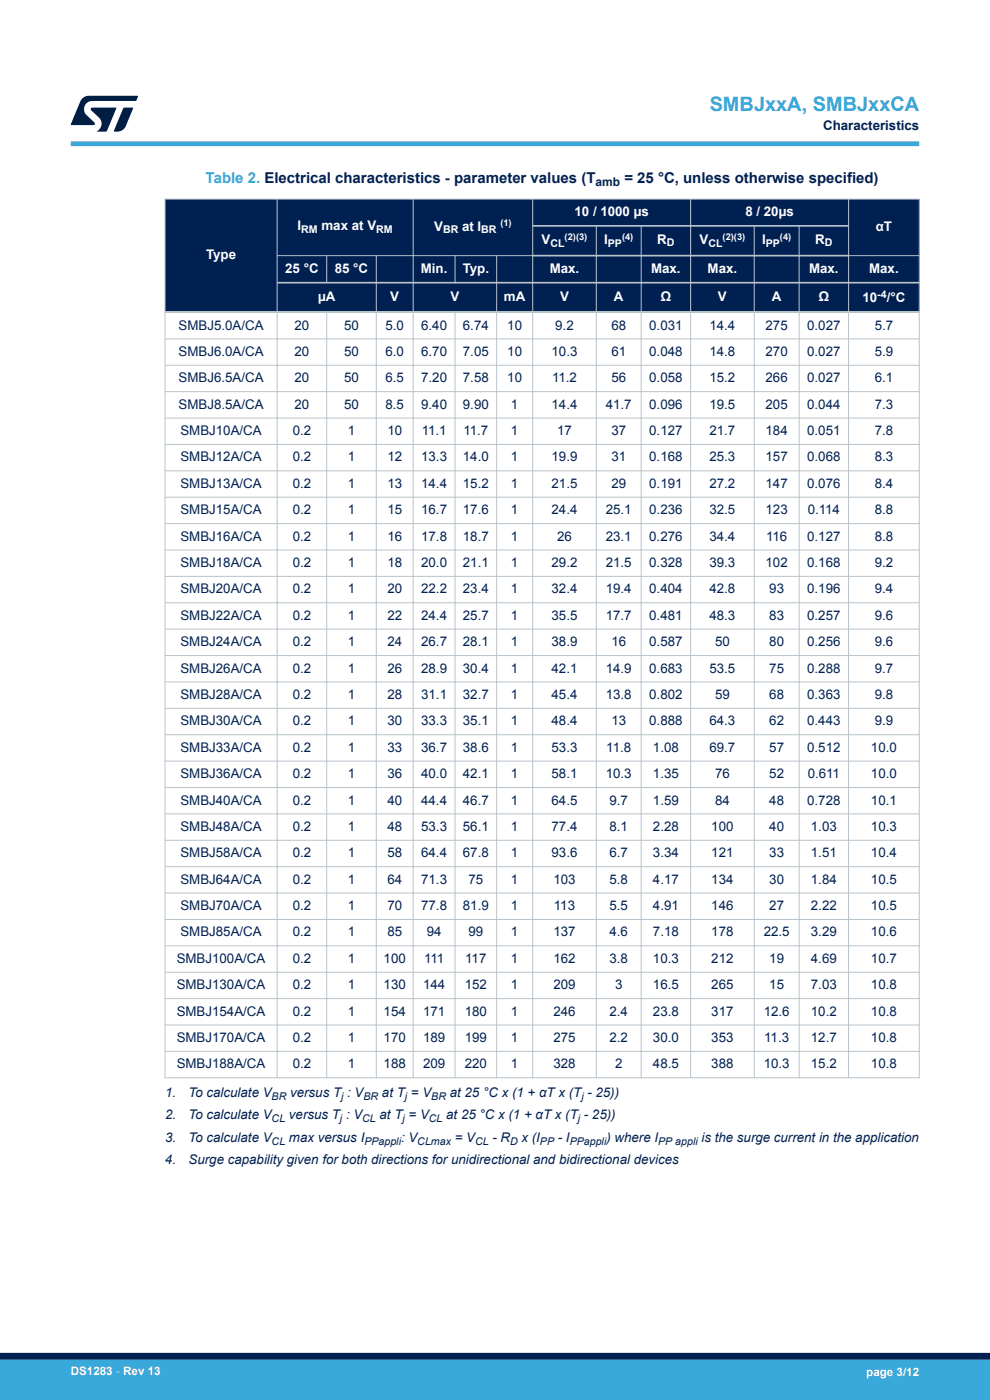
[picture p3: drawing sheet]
<svg xmlns="http://www.w3.org/2000/svg" width="210mm" height="297mm" viewBox="0 0 210 297" stroke-linecap="round" stroke-linejoin="round" font-family="sans-serif">
<g fill="#002052">
<path d="M35 42.2h160v24h-160z" fill-rule="evenodd"/>
<path d="M35 42.2h160v5.7h-160z" fill-rule="evenodd"/>
<path d="M35.1 42.4h23.6v23.6h-23.6z" fill-rule="evenodd"/>
<path d="M58.9 42.4h28.6v11.7h-28.6z" fill-rule="evenodd"/>
<path d="M87.8 42.4h25.1v11.7h-25.1z" fill-rule="evenodd"/>
<path d="M180.1 42.4h14.8v11.7h-14.8z" fill-rule="evenodd"/>
<path d="M113.1 48.1h13.3v6h-13.3z" fill-rule="evenodd"/>
<path d="M126.6 48.1h9.3v6h-9.3z" fill-rule="evenodd"/>
<path d="M136.1 48.1h10.3v6h-10.3z" fill-rule="evenodd"/>
<path d="M146.6 48.1h13.3v6h-13.3z" fill-rule="evenodd"/>
<path d="M160.1 48.1h9.3v6h-9.3z" fill-rule="evenodd"/>
<path d="M169.6 48.1h10.3v6h-10.3z" fill-rule="evenodd"/>
<path d="M58.9 54.3h10.3v5.5h-10.3z" fill-rule="evenodd"/>
<path d="M69.4 54.3h10.3v5.5h-10.3z" fill-rule="evenodd"/>
<path d="M79.9 54.3h7.6v5.5h-7.6z" fill-rule="evenodd"/>
<path d="M87.8 54.3h8.6v5.5h-8.6z" fill-rule="evenodd"/>
<path d="M96.6 54.3h8.6v5.5h-8.6z" fill-rule="evenodd"/>
<path d="M105.5 54.3h7.4v5.5h-7.4z" fill-rule="evenodd"/>
<path d="M113.1 54.4h13.3v5.4h-13.3z" fill-rule="evenodd"/>
<path d="M126.6 54.4h9.3v5.4h-9.3z" fill-rule="evenodd"/>
<path d="M136.1 54.4h10.3v5.4h-10.3z" fill-rule="evenodd"/>
<path d="M146.6 54.4h13.3v5.4h-13.3z" fill-rule="evenodd"/>
<path d="M160.1 54.4h9.3v5.4h-9.3z" fill-rule="evenodd"/>
<path d="M169.6 54.4h10.3v5.4h-10.3z" fill-rule="evenodd"/>
<path d="M180.1 54.3h14.8v5.5h-14.8z" fill-rule="evenodd"/>
<path d="M58.9 60.1h20.8v5.9h-20.8z" fill-rule="evenodd"/>
<path d="M79.9 60.1h7.6v5.9h-7.6z" fill-rule="evenodd"/>
<path d="M87.8 60.1h17.4v5.9h-17.4z" fill-rule="evenodd"/>
<path d="M105.5 60.1h7.4v5.9h-7.4z" fill-rule="evenodd"/>
<path d="M113.1 60.1h13.3v5.9h-13.3z" fill-rule="evenodd"/>
<path d="M126.6 60.1h9.3v5.9h-9.3z" fill-rule="evenodd"/>
<path d="M136.1 60.1h10.3v5.9h-10.3z" fill-rule="evenodd"/>
<path d="M146.6 60.1h13.3v5.9h-13.3z" fill-rule="evenodd"/>
<path d="M160.1 60.1h9.3v5.9h-9.3z" fill-rule="evenodd"/>
<path d="M169.6 60.1h10.3v5.9h-10.3z" fill-rule="evenodd"/>
<path d="M180.1 60.1h14.8v5.9h-14.8z" fill-rule="evenodd"/>
</g>
<g fill="none" stroke="#b9c4ca" stroke-width=".21">
<path d="M34.9 42.2h160.2M35 42.1v186.6M58.8 54.2h54.3M58.8 42.1v186.6M69.3 54.2v5.9M79.8 54.2v174.5M87.6 42.1v186.6M96.5 54.2v5.9M105.4 54.2v174.5M113 42.1v186.6M126.5 47.9v180.8M136 47.9v180.8"/>
<path d="M146.5 42.1v186.6M160 47.9v180.8M169.5 47.9v180.8M180 54.2h15.1M180 42.1v186.6M195 42.1v186.6M34.9 71.9h160.2M34.9 77.5h160.2M69.3 66v162.7M96.5 66v162.7M34.9 83.1h160.2M34.9 88.7h160.2"/>
<path d="M34.9 94.3h160.2M34.9 99.9h160.2M34.9 105.5h160.2M34.9 111.1h160.2M34.9 116.7h160.2M34.9 122.3h160.2M34.9 127.9h160.2M34.9 133.5h160.2M34.9 139.1h160.2M34.9 144.7h160.2M34.9 150.3h160.2M34.9 155.9h160.2"/>
<path d="M34.9 161.5h160.2M34.9 167.1h160.2M34.9 172.7h160.2M34.9 178.3h160.2M34.9 183.9h160.2M34.9 189.5h160.2M34.9 195.1h160.2M34.9 200.7h160.2M34.9 206.3h160.2M34.9 211.8h160.2M34.9 217.4h160.2M34.9 223h160.2"/>
<path d="M34.9 228.6h160.2"/>
</g>
<path d="M58.8 60h136.3M113 47.9h67.1M113 54.2h67.1" fill="none" stroke="#b9c4ca" stroke-width=".35"/>
<path d="M34.9 66.2h160.2" fill="none" stroke="#b9c4ca" stroke-width=".42"/>
<path d="M15 30.5h180" fill="none" stroke="#39a9dc" stroke-width="1"/>
<g fill="#001e41">
<path d="M17.6 20.8l1.2-.5 10.5 .1-.5 1h-9.2a1.74 1.74 0 0 0-1.6 1 1.74 1.74 0 0 0 .3 2l1.7 1.6 .1 .2-.1 .3h-5l2.1-5z"/>
<path d="M26.2 22.9h2.1l-1.6 3.9a1.92 1.92 0 0 1-1.8 1.1h-.7l-.1-.1z"/>
<path d="M19.4 22.9l5.2-.1 .1 .1-2.1 5h-2.1a1.85 1.85 0 0 0 .5-2.9l-1.6-1.6-.2-.2z"/>
</g>
<g fill="#39a9dc">
<path d="M0 288.4h210v8.6h-210z" fill-rule="evenodd"/>
<path d="M-.1 288.4h210.2v4.4h-210.2z" fill-rule="evenodd"/>
</g>
<path d="M0 287.7h210" fill="none" stroke="#002052" stroke-width="1.4"/>
<text font-size="4.2" fill="#39a9dc" x="150.5" y="23.5">SMBJxxA, SMBJxxCA</text>
<text font-size="3.2" fill="#39a9dc" x="43.6" y="38.8">Table 2. Electrical characteristics - parameter values (T</text>
<text font-size="3.2" fill="#002052" x="132.4" y="38.8">= 25 °C, unless otherwise specified)</text>
<g font-size="2.8" fill="#002052">
<text x="174.6" y="27.5">Characteristics</text>
<text x="37.9" y="69.9">SMBJ5.0A/CA</text>
<text x="62.5" y="69.9">20</text>
<text x="73" y="69.9">50</text>
<text x="81.8" y="69.9">5.0</text>
<text x="89.3" y="69.9">6.40</text>
<text x="98.2" y="69.9">6.74</text>
<text x="107.6" y="69.9">10</text>
<text x="117.8" y="69.9">9.2</text>
<text x="129.7" y="69.9">68</text>
<text x="137.7" y="69.9">0.031</text>
<text x="150.5" y="69.9">14.4</text>
<text x="162.4" y="69.9">275</text>
<text x="171.2" y="69.9">0.027</text>
<text x="185.5" y="69.9">5.7</text>
<text x="37.9" y="75.5">SMBJ6.0A/CA</text>
<text x="62.5" y="75.5">20</text>
<text x="73" y="75.5">50</text>
<text x="81.8" y="75.5">6.0</text>
<text x="89.3" y="75.5">6.70</text>
<text x="98.2" y="75.5">7.05</text>
<text x="107.6" y="75.5">10</text>
<text x="117" y="75.5">10.3</text>
<text x="129.7" y="75.5">61</text>
<text x="137.7" y="75.5">0.048</text>
<text x="150.5" y="75.5">14.8</text>
<text x="162.4" y="75.5">270</text>
<text x="171.2" y="75.5">0.027</text>
<text x="185.5" y="75.5">5.9</text>
<text x="37.9" y="81.1">SMBJ6.5A/CA</text>
<text x="62.5" y="81.1">20</text>
<text x="73" y="81.1">50</text>
<text x="81.8" y="81.1">6.5</text>
<text x="89.3" y="81.1">7.20</text>
<text x="98.2" y="81.1">7.58</text>
<text x="107.6" y="81.1">10</text>
<text x="117.1" y="81.1">11.2</text>
<text x="129.7" y="81.1">56</text>
<text x="137.7" y="81.1">0.058</text>
<text x="150.5" y="81.1">15.2</text>
<text x="162.4" y="81.1">266</text>
<text x="171.2" y="81.1">0.027</text>
<text x="185.5" y="81.1">6.1</text>
<text x="37.9" y="86.7">SMBJ8.5A/CA</text>
<text x="62.5" y="86.7">20</text>
<text x="73" y="86.7">50</text>
<text x="81.8" y="86.7">8.5</text>
<text x="89.3" y="86.7">9.40</text>
<text x="98.2" y="86.7">9.90</text>
<text x="108.4" y="86.7">1</text>
<text x="117" y="86.7">14.4</text>
<text x="128.5" y="86.7">41.7</text>
<text x="137.7" y="86.7">0.096</text>
<text x="150.5" y="86.7">19.5</text>
<text x="162.4" y="86.7">205</text>
<text x="171.2" y="86.7">0.044</text>
<text x="185.5" y="86.7">7.3</text>
<text x="38.3" y="92.3">SMBJ10A/CA</text>
<text x="62.1" y="92.3">0.2</text>
<text x="73.8" y="92.3">1</text>
<text x="82.2" y="92.3">10</text>
<text x="89.4" y="92.3">11.1</text>
<text x="98.3" y="92.3">11.7</text>
<text x="108.4" y="92.3">1</text>
<text x="118.2" y="92.3">17</text>
<text x="129.7" y="92.3">37</text>
<text x="137.7" y="92.3">0.127</text>
<text x="150.5" y="92.3">21.7</text>
<text x="162.4" y="92.3">184</text>
<text x="171.2" y="92.3">0.051</text>
<text x="185.5" y="92.3">7.8</text>
<text x="38.3" y="97.9">SMBJ12A/CA</text>
<text x="62.1" y="97.9">0.2</text>
<text x="73.8" y="97.9">1</text>
<text x="82.2" y="97.9">12</text>
<text x="89.3" y="97.9">13.3</text>
<text x="98.2" y="97.9">14.0</text>
<text x="108.4" y="97.9">1</text>
<text x="117" y="97.9">19.9</text>
<text x="129.7" y="97.9">31</text>
<text x="137.7" y="97.9">0.168</text>
<text x="150.5" y="97.9">25.3</text>
<text x="162.4" y="97.9">157</text>
<text x="171.2" y="97.9">0.068</text>
<text x="185.5" y="97.9">8.3</text>
<text x="38.3" y="103.5">SMBJ13A/CA</text>
<text x="62.1" y="103.5">0.2</text>
<text x="73.8" y="103.5">1</text>
<text x="82.2" y="103.5">13</text>
<text x="89.3" y="103.5">14.4</text>
<text x="98.2" y="103.5">15.2</text>
<text x="108.4" y="103.5">1</text>
<text x="117" y="103.5">21.5</text>
<text x="129.7" y="103.5">29</text>
<text x="137.7" y="103.5">0.191</text>
<text x="150.5" y="103.5">27.2</text>
<text x="162.4" y="103.5">147</text>
<text x="171.2" y="103.5">0.076</text>
<text x="185.5" y="103.5">8.4</text>
<text x="38.3" y="109.1">SMBJ15A/CA</text>
<text x="62.1" y="109.1">0.2</text>
<text x="73.8" y="109.1">1</text>
<text x="82.2" y="109.1">15</text>
<text x="89.3" y="109.1">16.7</text>
<text x="98.2" y="109.1">17.6</text>
<text x="108.4" y="109.1">1</text>
<text x="117" y="109.1">24.4</text>
<text x="128.5" y="109.1">25.1</text>
<text x="137.7" y="109.1">0.236</text>
<text x="150.5" y="109.1">32.5</text>
<text x="162.4" y="109.1">123</text>
<text x="171.3" y="109.1">0.114</text>
<text x="185.5" y="109.1">8.8</text>
<text x="38.3" y="114.7">SMBJ16A/CA</text>
<text x="62.1" y="114.7">0.2</text>
<text x="73.8" y="114.7">1</text>
<text x="82.2" y="114.7">16</text>
<text x="89.3" y="114.7">17.8</text>
<text x="98.2" y="114.7">18.7</text>
<text x="108.4" y="114.7">1</text>
<text x="118.2" y="114.7">26</text>
<text x="128.5" y="114.7">23.1</text>
<text x="137.7" y="114.7">0.276</text>
<text x="150.5" y="114.7">34.4</text>
<text x="162.5" y="114.7">116</text>
<text x="171.2" y="114.7">0.127</text>
<text x="185.5" y="114.7">8.8</text>
<text x="38.3" y="120.3">SMBJ18A/CA</text>
<text x="38.3" y="125.9">SMBJ20A/CA</text>
<text x="62.1" y="120.3">0.2</text>
<text x="62.1" y="125.9">0.2</text>
<text x="73.8" y="120.3">1</text>
<text x="73.8" y="125.9">1</text>
<text x="82.2" y="120.3">18</text>
<text x="82.2" y="125.9">20</text>
<text x="89.3" y="120.3">20.0</text>
<text x="89.3" y="125.9">22.2</text>
<text x="98.2" y="120.3">21.1</text>
<text x="98.2" y="125.9">23.4</text>
<text x="108.4" y="120.3">1</text>
<text x="108.4" y="125.9">1</text>
<text x="117" y="120.3">29.2</text>
<text x="117" y="125.9">32.4</text>
<text x="128.5" y="120.3">21.5</text>
<text x="128.5" y="125.9">19.4</text>
<text x="137.7" y="120.3">0.328</text>
<text x="137.7" y="125.9">0.404</text>
<text x="150.5" y="120.3">39.3</text>
<text x="150.5" y="125.9">42.8</text>
<text x="162.4" y="120.3">102</text>
<text x="163.2" y="125.9">93</text>
<text x="171.2" y="120.3">0.168</text>
<text x="171.2" y="125.9">0.196</text>
<text x="185.5" y="120.3">9.2</text>
<text x="185.5" y="125.9">9.4</text>
<text x="38.3" y="131.5">SMBJ22A/CA</text>
<text x="62.1" y="131.5">0.2</text>
<text x="73.8" y="131.5">1</text>
<text x="82.2" y="131.5">22</text>
<text x="89.3" y="131.5">24.4</text>
<text x="98.2" y="131.5">25.7</text>
<text x="108.4" y="131.5">1</text>
<text x="117" y="131.5">35.5</text>
<text x="128.5" y="131.5">17.7</text>
<text x="137.7" y="131.5">0.481</text>
<text x="150.5" y="131.5">48.3</text>
<text x="163.2" y="131.5">83</text>
<text x="171.2" y="131.5">0.257</text>
<text x="185.5" y="131.5">9.6</text>
<text x="38.3" y="137.1">SMBJ24A/CA</text>
<text x="62.1" y="137.1">0.2</text>
<text x="73.8" y="137.1">1</text>
<text x="82.2" y="137.1">24</text>
<text x="89.3" y="137.1">26.7</text>
<text x="98.2" y="137.1">28.1</text>
<text x="108.4" y="137.1">1</text>
<text x="117" y="137.1">38.9</text>
<text x="129.7" y="137.1">16</text>
<text x="137.7" y="137.1">0.587</text>
<text x="151.7" y="137.1">50</text>
<text x="163.2" y="137.1">80</text>
<text x="171.2" y="137.1">0.256</text>
<text x="185.5" y="137.1">9.6</text>
<text x="38.3" y="142.7">SMBJ26A/CA</text>
<text x="62.1" y="142.7">0.2</text>
<text x="73.8" y="142.7">1</text>
<text x="82.2" y="142.7">26</text>
<text x="89.3" y="142.7">28.9</text>
<text x="98.2" y="142.7">30.4</text>
<text x="108.4" y="142.7">1</text>
<text x="117" y="142.7">42.1</text>
<text x="128.5" y="142.7">14.9</text>
<text x="137.7" y="142.7">0.683</text>
<text x="150.5" y="142.7">53.5</text>
<text x="163.2" y="142.7">75</text>
<text x="171.2" y="142.7">0.288</text>
<text x="185.5" y="142.7">9.7</text>
<text x="38.3" y="148.3">SMBJ28A/CA</text>
<text x="62.1" y="148.3">0.2</text>
<text x="73.8" y="148.3">1</text>
<text x="82.2" y="148.3">28</text>
<text x="89.3" y="148.3">31.1</text>
<text x="98.2" y="148.3">32.7</text>
<text x="108.4" y="148.3">1</text>
<text x="117" y="148.3">45.4</text>
<text x="128.5" y="148.3">13.8</text>
<text x="137.7" y="148.3">0.802</text>
<text x="151.7" y="148.3">59</text>
<text x="163.2" y="148.3">68</text>
<text x="171.2" y="148.3">0.363</text>
<text x="185.5" y="148.3">9.8</text>
<text x="38.3" y="153.9">SMBJ30A/CA</text>
<text x="62.1" y="153.9">0.2</text>
<text x="73.8" y="153.9">1</text>
<text x="82.2" y="153.9">30</text>
<text x="89.3" y="153.9">33.3</text>
<text x="98.2" y="153.9">35.1</text>
<text x="108.4" y="153.9">1</text>
<text x="117" y="153.9">48.4</text>
<text x="129.7" y="153.9">13</text>
<text x="137.7" y="153.9">0.888</text>
<text x="150.5" y="153.9">64.3</text>
<text x="163.2" y="153.9">62</text>
<text x="171.2" y="153.9">0.443</text>
<text x="185.5" y="153.9">9.9</text>
<text x="38.3" y="159.5">SMBJ33A/CA</text>
<text x="62.1" y="159.5">0.2</text>
<text x="73.8" y="159.5">1</text>
<text x="82.2" y="159.5">33</text>
<text x="89.3" y="159.5">36.7</text>
<text x="98.2" y="159.5">38.6</text>
<text x="108.4" y="159.5">1</text>
<text x="117" y="159.5">53.3</text>
<text x="128.6" y="159.5">11.8</text>
<text x="138.5" y="159.5">1.08</text>
<text x="150.5" y="159.5">69.7</text>
<text x="163.2" y="159.5">57</text>
<text x="171.2" y="159.5">0.512</text>
<text x="184.8" y="159.5">10.0</text>
<text x="38.3" y="165.1">SMBJ36A/CA</text>
<text x="62.1" y="165.1">0.2</text>
<text x="73.8" y="165.1">1</text>
<text x="82.2" y="165.1">36</text>
<text x="89.3" y="165.1">40.0</text>
<text x="98.2" y="165.1">42.1</text>
<text x="108.4" y="165.1">1</text>
<text x="117" y="165.1">58.1</text>
<text x="128.5" y="165.1">10.3</text>
<text x="138.5" y="165.1">1.35</text>
<text x="151.7" y="165.1">76</text>
<text x="163.2" y="165.1">52</text>
<text x="171.3" y="165.1">0.611</text>
<text x="184.8" y="165.1">10.0</text>
<text x="38.3" y="170.7">SMBJ40A/CA</text>
<text x="62.1" y="170.7">0.2</text>
<text x="73.8" y="170.7">1</text>
<text x="82.2" y="170.7">40</text>
<text x="89.3" y="170.7">44.4</text>
<text x="98.2" y="170.7">46.7</text>
<text x="108.4" y="170.7">1</text>
<text x="117" y="170.7">64.5</text>
<text x="129.3" y="170.7">9.7</text>
<text x="138.5" y="170.7">1.59</text>
<text x="151.7" y="170.7">84</text>
<text x="163.2" y="170.7">48</text>
<text x="171.2" y="170.7">0.728</text>
<text x="184.8" y="170.7">10.1</text>
<text x="38.3" y="176.3">SMBJ48A/CA</text>
<text x="62.1" y="176.3">0.2</text>
<text x="73.8" y="176.3">1</text>
<text x="82.2" y="176.3">48</text>
<text x="89.3" y="176.3">53.3</text>
<text x="98.2" y="176.3">56.1</text>
<text x="108.4" y="176.3">1</text>
<text x="117" y="176.3">77.4</text>
<text x="129.3" y="176.3">8.1</text>
<text x="138.5" y="176.3">2.28</text>
<text x="150.9" y="176.3">100</text>
<text x="163.2" y="176.3">40</text>
<text x="172" y="176.3">1.03</text>
<text x="184.8" y="176.3">10.3</text>
<text x="38.3" y="181.9">SMBJ58A/CA</text>
<text x="62.1" y="181.9">0.2</text>
<text x="73.8" y="181.9">1</text>
<text x="82.2" y="181.9">58</text>
<text x="89.3" y="181.9">64.4</text>
<text x="98.2" y="181.9">67.8</text>
<text x="108.4" y="181.9">1</text>
<text x="117" y="181.9">93.6</text>
<text x="129.3" y="181.9">6.7</text>
<text x="138.5" y="181.9">3.34</text>
<text x="150.9" y="181.9">121</text>
<text x="163.2" y="181.9">33</text>
<text x="172" y="181.9">1.51</text>
<text x="184.8" y="181.9">10.4</text>
<text x="38.3" y="187.5">SMBJ64A/CA</text>
<text x="62.1" y="187.5">0.2</text>
<text x="73.8" y="187.5">1</text>
<text x="82.2" y="187.5">64</text>
<text x="89.3" y="187.5">71.3</text>
<text x="99.4" y="187.5">75</text>
<text x="108.4" y="187.5">1</text>
<text x="117.4" y="187.5">103</text>
<text x="129.3" y="187.5">5.8</text>
<text x="138.5" y="187.5">4.17</text>
<text x="150.9" y="187.5">134</text>
<text x="163.2" y="187.5">30</text>
<text x="172" y="187.5">1.84</text>
<text x="184.8" y="187.5">10.5</text>
<text x="38.3" y="193.1">SMBJ70A/CA</text>
<text x="62.1" y="193.1">0.2</text>
<text x="73.8" y="193.1">1</text>
<text x="82.2" y="193.1">70</text>
<text x="89.3" y="193.1">77.8</text>
<text x="98.2" y="193.1">81.9</text>
<text x="108.4" y="193.1">1</text>
<text x="117.5" y="193.1">113</text>
<text x="129.3" y="193.1">5.5</text>
<text x="138.5" y="193.1">4.91</text>
<text x="150.9" y="193.1">146</text>
<text x="163.2" y="193.1">27</text>
<text x="172" y="193.1">2.22</text>
<text x="184.8" y="193.1">10.5</text>
<text x="38.3" y="198.7">SMBJ85A/CA</text>
<text x="62.1" y="198.7">0.2</text>
<text x="73.8" y="198.7">1</text>
<text x="82.2" y="198.7">85</text>
<text x="90.5" y="198.7">94</text>
<text x="99.4" y="198.7">99</text>
<text x="108.4" y="198.7">1</text>
<text x="117.4" y="198.7">137</text>
<text x="129.3" y="198.7">4.6</text>
<text x="138.5" y="198.7">7.18</text>
<text x="150.9" y="198.7">178</text>
<text x="162" y="198.7">22.5</text>
<text x="172" y="198.7">3.29</text>
<text x="184.8" y="198.7">10.6</text>
<text x="37.5" y="204.3">SMBJ100A/CA</text>
<text x="37.5" y="209.9">SMBJ130A/CA</text>
<text x="62.1" y="204.3">0.2</text>
<text x="62.1" y="209.9">0.2</text>
<text x="73.8" y="204.3">1</text>
<text x="73.8" y="209.9">1</text>
<text x="81.4" y="204.3">100</text>
<text x="81.4" y="209.9">130</text>
<text x="89.7" y="209.9">144</text>
<text x="89.9" y="204.3">111</text>
<text x="98.6" y="209.9">152</text>
<text x="98.7" y="204.3">117</text>
<text x="108.4" y="204.3">1</text>
<text x="108.4" y="209.9">1</text>
<text x="117.4" y="204.3">162</text>
<text x="117.4" y="209.9">209</text>
<text x="129.3" y="204.3">3.8</text>
<text x="130.5" y="209.9">3</text>
<text x="138.5" y="204.3">10.3</text>
<text x="138.5" y="209.9">16.5</text>
<text x="150.9" y="204.3">212</text>
<text x="150.9" y="209.9">265</text>
<text x="163.2" y="204.3">19</text>
<text x="163.2" y="209.9">15</text>
<text x="172" y="204.3">4.69</text>
<text x="172" y="209.9">7.03</text>
<text x="184.8" y="204.3">10.7</text>
<text x="184.8" y="209.9">10.8</text>
<text x="37.5" y="215.5">SMBJ154A/CA</text>
<text x="62.1" y="215.5">0.2</text>
<text x="73.8" y="215.5">1</text>
<text x="81.4" y="215.5">154</text>
<text x="89.7" y="215.5">171</text>
<text x="98.6" y="215.5">180</text>
<text x="108.4" y="215.5">1</text>
<text x="117.4" y="215.5">246</text>
<text x="129.3" y="215.5">2.4</text>
<text x="138.5" y="215.5">23.8</text>
<text x="150.9" y="215.5">317</text>
<text x="162" y="215.5">12.6</text>
<text x="172" y="215.5">10.2</text>
<text x="184.8" y="215.5">10.8</text>
<text x="37.5" y="221.1">SMBJ170A/CA</text>
<text x="62.1" y="221.1">0.2</text>
<text x="73.8" y="221.1">1</text>
<text x="81.4" y="221.1">170</text>
<text x="89.7" y="221.1">189</text>
<text x="98.6" y="221.1">199</text>
<text x="108.4" y="221.1">1</text>
<text x="117.4" y="221.1">275</text>
<text x="129.3" y="221.1">2.2</text>
<text x="138.5" y="221.1">30.0</text>
<text x="150.9" y="221.1">353</text>
<text x="162.1" y="221.1">11.3</text>
<text x="172" y="221.1">12.7</text>
<text x="184.8" y="221.1">10.8</text>
<text x="37.5" y="226.7">SMBJ188A/CA</text>
<text x="62.1" y="226.7">0.2</text>
<text x="73.8" y="226.7">1</text>
<text x="81.4" y="226.7">188</text>
<text x="89.7" y="226.7">209</text>
<text x="98.6" y="226.7">220</text>
<text x="108.4" y="226.7">1</text>
<text x="117.4" y="226.7">328</text>
<text x="130.5" y="226.7">2</text>
<text x="138.5" y="226.7">48.5</text>
<text x="150.9" y="226.7">388</text>
<text x="162" y="226.7">10.3</text>
<text x="172" y="226.7">15.2</text>
<text x="184.8" y="226.7">10.8</text>
<text x="35" y="232.7">1.</text>
<text x="40" y="232.7">To calculate V</text>
<text x="61.5" y="232.7">versus T : V</text>
<text x="81" y="232.7">at T = V</text>
<text x="95.4" y="232.7">at 25 °C x (1 + αT x (T - 25))</text>
<text x="35" y="237.5">2.</text>
<text x="40" y="237.5">To calculate V</text>
<text x="61.3" y="237.5">versus T : V</text>
<text x="80.5" y="237.5">at T = V</text>
<text x="94.7" y="237.5">at 25 °C x (1 + αT x (T - 25))</text>
<text x="35" y="242.2">3.</text>
<text x="40" y="242.2">To calculate V</text>
<text x="61.3" y="242.2">max versus I</text>
<text x="85.1" y="242.2">: V</text>
<text x="96.5" y="242.2">= V</text>
<text x="104.4" y="242.2">- R</text>
<text x="110.6" y="242.2">x (I</text>
<text x="118.3" y="242.2">- I</text>
<text x="128.6" y="242.2">) where I</text>
<text x="148.8" y="242.2">is the surge current in the application</text>
<text x="35" y="247">4.</text>
<text x="40" y="247">Surge capability given for both directions for unidirectional and bidirectional devices</text>
</g>
<g font-size="2.8" fill="#fff">
<text x="121.9" y="45.9">10 / 1000 µs</text>
<text x="158.1" y="45.9">8 / 20µs</text>
<text x="63.1" y="48.9">I</text>
<text x="68.2" y="48.9">max at V</text>
<text x="92.1" y="49">V</text>
<text x="98" y="49">at I</text>
<text x="114.9" y="51.8">V</text>
<text x="128.1" y="51.8">I</text>
<text x="139.4" y="51.7">R</text>
<text x="148.4" y="51.8">V</text>
<text x="161.6" y="51.8">I</text>
<text x="172.9" y="51.7">R</text>
<text x="185.8" y="49.1">αT</text>
<text x="43.7" y="55">Type</text>
<text x="60.5" y="57.9">25 °C</text>
<text x="71" y="57.9">85 °C</text>
<text x="89.3" y="57.9">Min.</text>
<text x="98.1" y="57.9">Typ.</text>
<text x="116.6" y="57.9">Max.</text>
<text x="138.1" y="57.9">Max.</text>
<text x="150.1" y="57.9">Max.</text>
<text x="171.6" y="57.9">Max.</text>
<text x="184.4" y="57.9">Max.</text>
<text x="67.5" y="63.9">µA</text>
<text x="82.8" y="63.9">V</text>
<text x="95.6" y="63.9">V</text>
<text x="106.9" y="63.9">mA</text>
<text x="118.8" y="63.9">V</text>
<text x="130.2" y="63.9">A</text>
<text x="140.2" y="63.9">Ω</text>
<text x="152.3" y="63.9">V</text>
<text x="163.7" y="63.9">A</text>
<text x="173.7" y="63.9">Ω</text>
<text x="183" y="64.1">10</text>
<text x="188.1" y="64.1">/°C</text>
</g>
<text font-size="2.5" fill="#002052" x="126.3" y="39.5">amb</text>
<g font-size="2.5" fill="#fff">
<text x="15" y="291.6">DS1283 - Rev 13</text>
<text x="183.7" y="291.9">page 3/12</text>
</g>
<g font-size="2.3" fill="#fff">
<text x="63.9" y="49.4">RM</text>
<text x="79.8" y="49.4">RM</text>
<text x="94" y="49.5">BR</text>
<text x="102.1" y="49.5">BR</text>
<text x="116.8" y="52.4">CL</text>
<text x="128.9" y="52.4">PP</text>
<text x="141.5" y="52.3">D</text>
<text x="150.3" y="52.4">CL</text>
<text x="162.4" y="52.4">PP</text>
<text x="175" y="52.3">D</text>
<text x="186.1" y="63.2">-4</text>
</g>
<g font-size="2.3" fill="#002052">
<text x="57.6" y="233.3">BR</text>
<text x="72.4" y="233.3">j</text>
<text x="77.1" y="233.3">BR</text>
<text x="85.9" y="233.3">j</text>
<text x="91.5" y="233.3">BR</text>
<text x="123.3" y="233.3">j</text>
<text x="57.6" y="238">CL</text>
<text x="72.1" y="238">j</text>
<text x="76.9" y="238">CL</text>
<text x="85.4" y="238">j</text>
<text x="91" y="238">CL</text>
<text x="122.6" y="238">j</text>
<text x="57.6" y="242.8">CL</text>
<text x="77.3" y="242.8">PPappli</text>
<text x="88.5" y="242.8">CLmax</text>
<text x="100.8" y="242.8">CL</text>
<text x="108.2" y="242.8">D</text>
<text x="114.5" y="242.8">PP</text>
<text x="120.8" y="242.8">PPappli</text>
<text x="139.6" y="242.8">PP appli</text>
</g>
<g font-size="2" fill="#fff">
<text x="106.1" y="48">(1)</text>
<text x="119.8" y="50.8">(2)(3)</text>
<text x="131.9" y="50.8">(4)</text>
<text x="153.3" y="50.8">(2)(3)</text>
<text x="165.4" y="50.8">(4)</text>
</g>
</svg>
